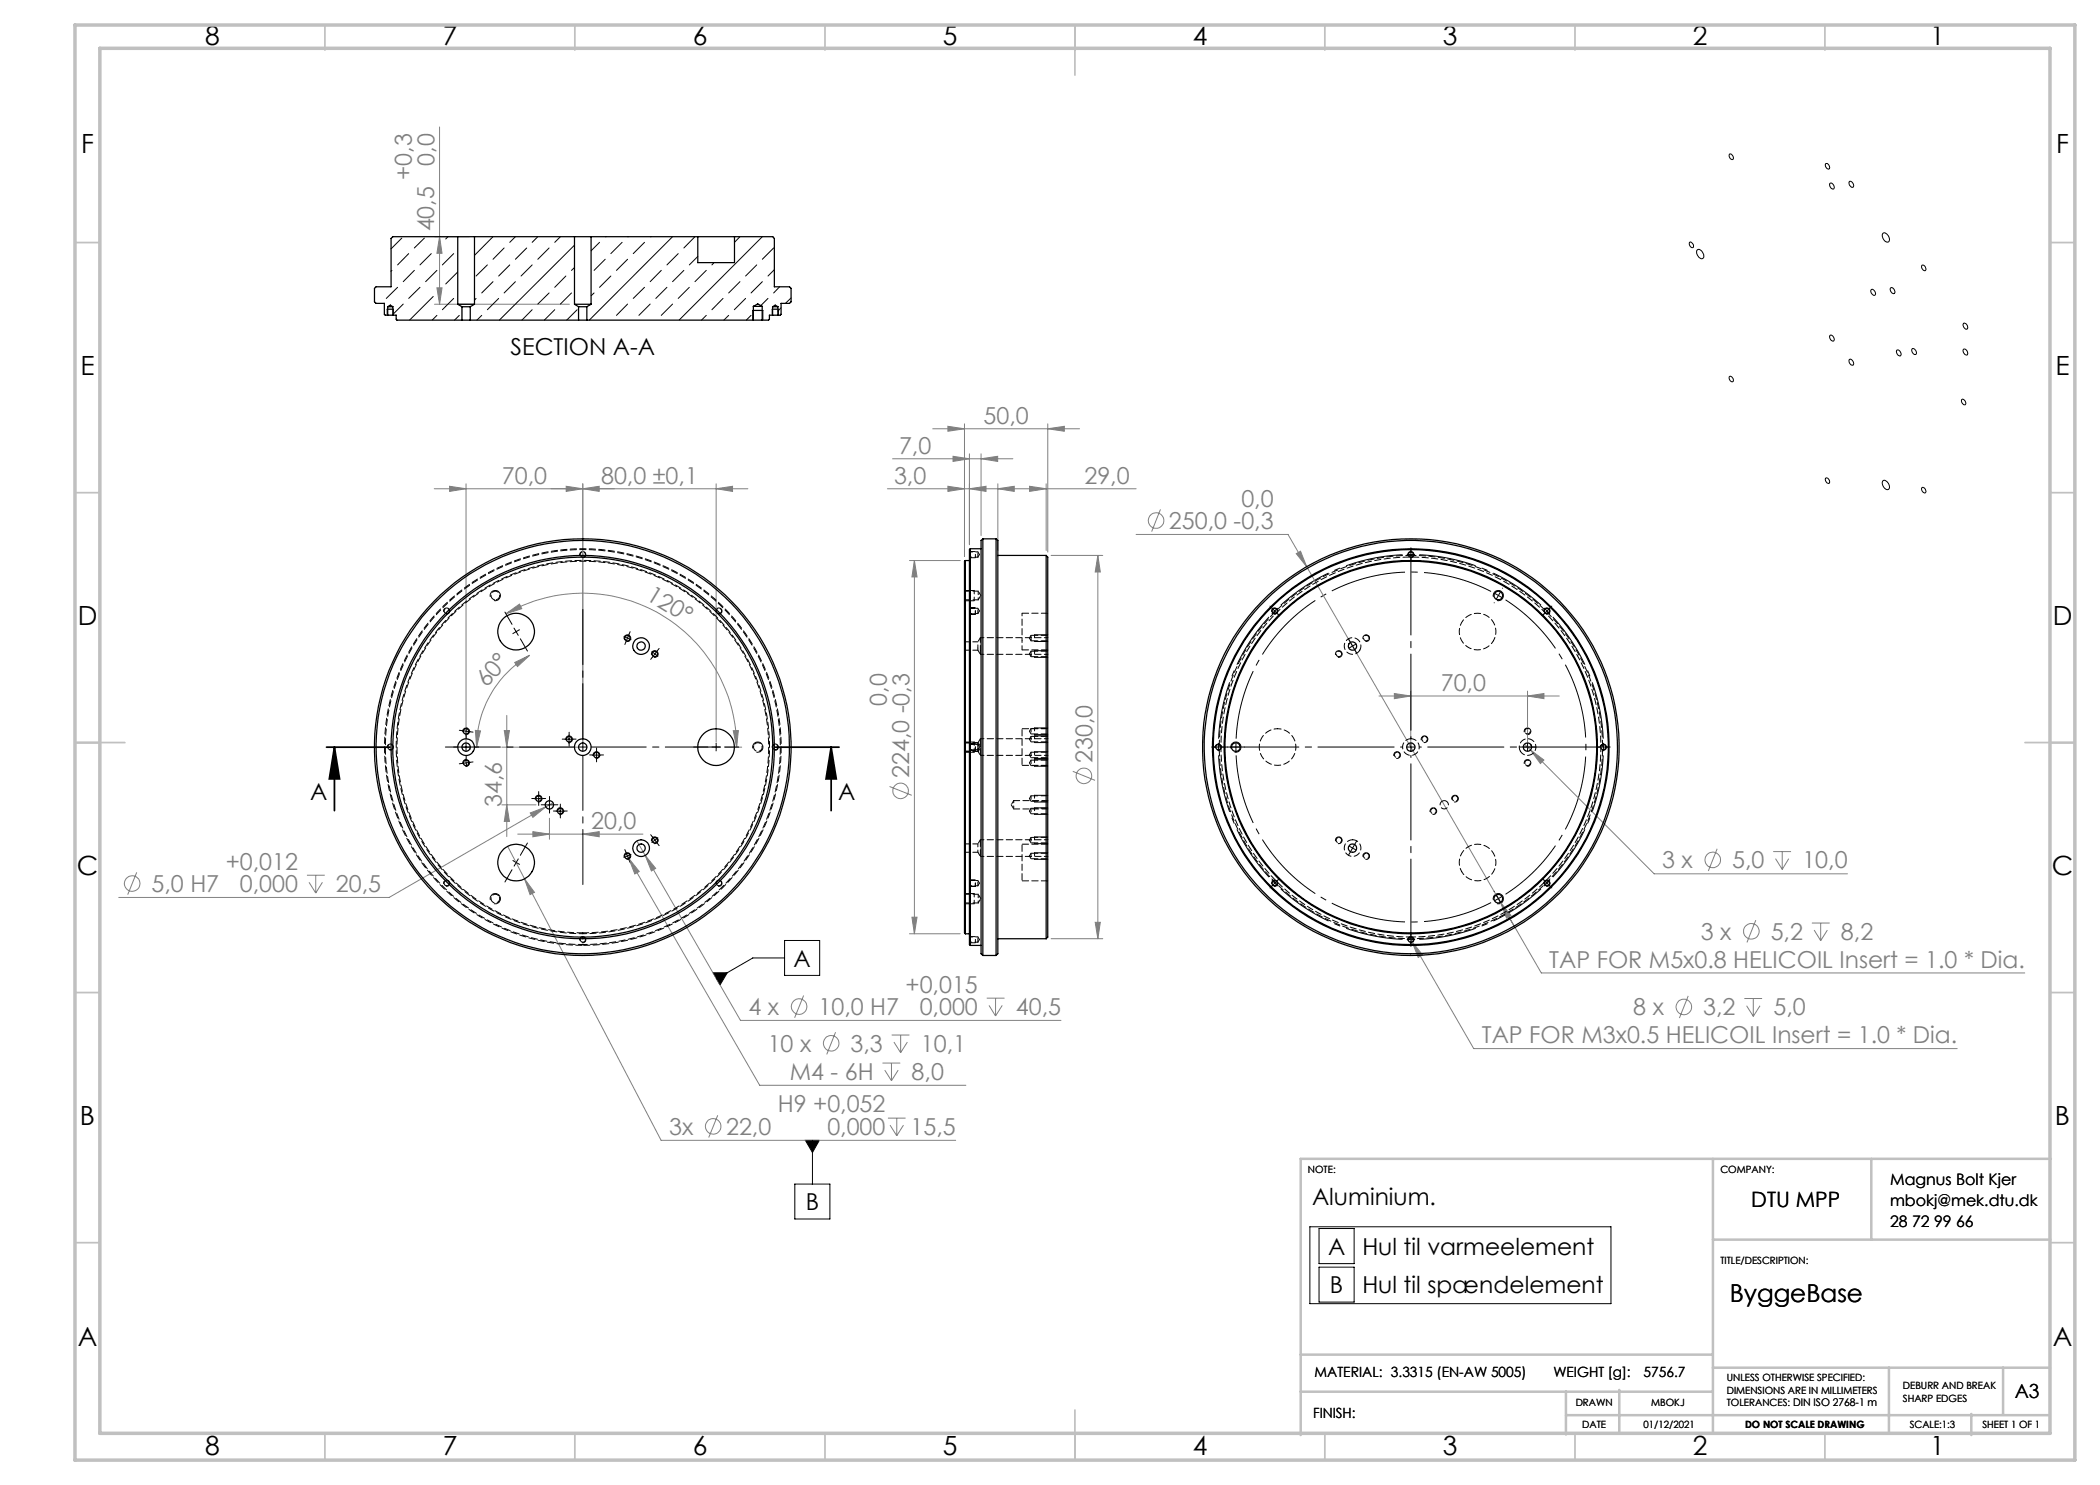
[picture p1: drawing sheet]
<svg xmlns="http://www.w3.org/2000/svg" width="420mm" height="297mm" viewBox="0 0 420 297" stroke-linecap="round" stroke-linejoin="round" font-family="sans-serif">
<g fill="none" stroke="#808080" stroke-width=".2">
<path d="M87.9 25.4v35.5M86.9 47.3h7M87.4 57.6h1l-.5 3.3zM87.9 47.3l.5 3.4h-1zM86.9 60.9h27M86.9 97.8h62.7M89.9 97.3l3.3 .5-3.3 .5zM93.2 96.8v51.6M113.2 97.3l3.4 .5-3.4 .5zM116.6 97.8l3.2-.5v1zM116.6 96.8v51.6M143.2 97.8l3.3-.5v1z"/>
<path d="M143.2 96.8v51.6M178.5 91.8h24.1M186.5 85.8h29.4M189.6 85.3l3.3 .5-3.3 .5zM189.6 97.3l3.3 .5-3.3 .5zM190.6 91.3l3.3 .5-3.3 .5zM192.9 84.8v26.5M193.9 97.8l3.3-.5v1zM193.9 90.8v18.1M196.2 91.8l3.3-.5v1zM196.2 90.8v16.3M199.6 97.8l3.2-.5v1z"/>
<path d="M199.6 96.8v13.3M205.9 97.3l3.3 .5-3.3 .5zM209.2 96.8v13.3M209.5 85.8l3.4-.5v1zM209.5 84.8v25.6M227.2 97.8h-49.7M181.9 112.1h10.2M182.9 112.1l.5 3.3h-1zM182.9 112.1v74.7M210.2 111.1h10.4M219.6 111.1l.5 3.3h-1.1zM219.6 111.1v76.6"/>
<path d="M227.2 106.9h30.4l3.7 6.4M232.1 101.9l-1.8 4.4M259.3 110.7l.8-.5 1.2 3.1zM261.3 113.3l41.7 72.2M101.2 122.8l2.7-2 .5 .9zM101.2 122.8a30.8 30.8 0 0 1 46.1 26.6M102.9 132.5l3-1.4-2.4 2.2zM105.9 131.1a21.3 21.3 0 0 0-10.6 18.3M275.8 139.2h36.1M278.9 138.7l3.3 .5-3.3 .5zM282.2 138.2v10.2M305.5 139.2l3.3-.5v1z"/>
<path d="M305.5 138.2v10.2M95.1 146.1l1 .1-.8 3.2zM100.4 149.4h15.2M100.9 146.1h1l-.5 3.3zM101.4 143.1v24.2M145.1 149.4h3.2M146.6 146.2l1.1-.1-.4 3.3zM177.9 157.3l4.5 1.8M214.6 154.3l4.4 1.8M304.9 148.8l1.2 1.2M306.1 150l2.7 2-.7 .7zM306.1 150l24.7 24.8h38.7"/>
<path d="M27.3 174.5l-1.8 4.4M61.4 175h3.5M61.8 176.5l1.3 2.1M63.1 175v3.6M64.5 176.5l-1.4 2.1M100.4 161h6.8M101.4 161l.5 3.3h-1zM101.5 169.3l3.4 6.5M103.5 166.8h25.1M104.9 175.8l2 2.7-.9 .4zM104.9 175.8l27.3 52.3h58.9M106 162.6l3.1-1.2-2.5 2.1z"/>
<path d="M106.6 166.3l3.3 .5-3.3 .6zM109.1 161.4l-31.3 18.1h-54.1M109.9 163.7v4.1M110.6 160.5l-1.5 .9M116.6 166.8l3.2-.5v1.1zM125.2 170.7l.6 1M125.8 171.7l2 2.6-.8 .5zM125.8 171.7l26.1 45.4h41.3M127.4 168.2l1.6 2.9M129 171.1l2.1 2.6-.8 .5zM129 171.1l19.1 33h64.1M299.2 179l.9 1.5"/>
<path d="M343.4 169.8l-1.7 4.4M354.6 170.3h3.6M355.1 171.7l1.3 2.2M356.4 170.3v3.6M357.8 171.7l-1.4 2.2M160.7 199.1l-1.8 4.4M181.9 186.8h10.2M182.4 183.4h1l-.5 3.4zM197.3 199.6h3.6M199.1 199.6v3.6M210.2 187.7h10.4M219 184.5h1.1l-.5 3.2z"/>
<path d="M281.9 187.5l12.8 22.2h96.7M282.4 188.4l2.1 2.6-.9 .5zM300.1 180.5l2.1 2.6-.9 .5zM300.1 180.5l8.2 14.1h96.7M337.6 199.2l-1.7 4.4M348.9 199.7h3.5M350.7 199.7v3.6M351.2 184l-1.8 4.5M362.4 184.6h3.5M362.8 186l1.3 2.1M364.1 184.6v3.5M365.5 186l-1.4 2.1"/>
<path d="M167.1 206.4l-1.8 4.5M176.5 212.6h3.6M177 214l1.3 2.1M178.3 212.6v3.5M178.3 207h3.6M178.8 208.4l1.3 2.1M179.6 214l-1.3 2.1M180.1 207v3.5M181.5 208.4l-1.4 2.1M197.8 201.1l1.3 2.1M200.4 201.1l-1.3 2.1M349.3 201.2l1.4 2.1"/>
<path d="M352 201.2l-1.3 2.1M143.5 223.1l-1.8 4.4M177.6 223.6h3.5M178 225l1.4 2.2M179.4 223.6v3.6M180.7 225l-1.3 2.2"/>
<circle cx="231.2" cy="104.1" r="1.56"/>
<circle cx="180.1" cy="158.2" r="1.55"/>
<circle cx="216.8" cy="155.2" r="1.55"/>
<circle cx="26.4" cy="176.7" r="1.56"/>
<circle cx="342.5" cy="172" r="1.56"/>
<circle cx="350.3" cy="186.3" r="1.55"/>
<circle cx="159.8" cy="201.3" r="1.55"/>
<circle cx="166.2" cy="208.7" r="1.55"/>
<circle cx="336.8" cy="201.4" r="1.55"/>
<circle cx="142.6" cy="225.3" r="1.55"/>
</g>
<path d="M65.3 149.4h12.7M66.9 149.4l1 6.4h-2zM66.9 149.4v12.7M155.1 149.4h12.7M166.2 149.4l1.1 6.4h-2.1zM166.2 149.4v12.7" fill="none" stroke="#000" stroke-width=".35"/>
<g fill="none" stroke="#000" stroke-width=".2">
<path d="M345.9 30.8a.66 .66 0 0 1 .7 .4 .66 .66 0 0 1-.1 .7l-.4-.2-.2-.2zM365.1 32.8a.62 .62 0 0 1 .7 .3 .62 .62 0 0 1-.1 .7l-.5-.3zM366 36.7a.68 .68 0 0 1 .7 .3 .68 .68 0 0 1-.1 .8l-.5-.3-.2-.6zM369.9 36.3a.69 .69 0 0 1 .7 .4 .69 .69 0 0 1-.1 .8 .82 .82 0 0 1-.6-1.2zM337.9 48.5a.64 .64 0 0 1 .7 .3 .64 .64 0 0 1-.1 .7l-.5-.2-.1-.4zM339.5 49.9a1.21 1.21 0 0 1 1.2 1.6 .75 .75 0 0 1-1.2-.5l-.2-.6zM374.2 58a.72 .72 0 0 1 .8 .2 .72 .72 0 0 1 0 .8 .77 .77 0 0 1-.8-1zM376.6 46.7a1.04 1.04 0 0 1 1.3 1.1v.1a.52 .52 0 0 1-.4 .6 .52 .52 0 0 1-.6-.4l-.5-.9zM378.1 57.6a.68 .68 0 0 1 .7 .3 .68 .68 0 0 1-.1 .8l-.3-.1-.3-.3zM384.4 53.1a.63 .63 0 0 1 .7 .3 .63 .63 0 0 1-.2 .7l-.5-.4zM77.4 61.8v1.2M78.7 61.8v1.2"/>
<path d="M150.5 62.1v1.9M152.6 62.1v1.9M154.4 61.8v1.2M155.7 61.8v1.2M345.9 75.3a.61 .61 0 0 1 .7 .3 .61 .61 0 0 1-.1 .8l-.4-.2-.2-.3zM365.9 67.2a.67 .67 0 0 1 .8 .1 .67 .67 0 0 1 .1 .8 .7 .7 0 0 1-.7-.2 .7 .7 0 0 1-.2-.7zM369.9 71.9a.68 .68 0 0 1 .7 .4 .68 .68 0 0 1-.1 .8l-.3-.1-.3-.4zM379.3 70.1a.68 .68 0 0 1 .8 .3 .68 .68 0 0 1-.1 .8l-.6-.4-.1-.5zM382.4 69.7a.69 .69 0 0 1 .8 .4 .69 .69 0 0 1-.2 .8 .82 .82 0 0 1-.6-1.2zM392.4 79.9a.65 .65 0 0 1 .6 .3 .65 .65 0 0 1 0 .8l-.3-.1-.3-.4zM392.7 64.7a.71 .71 0 0 1 .7 .3 .71 .71 0 0 1-.1 .9 .87 .87 0 0 1-.6-1.2zM392.7 69.8a.69 .69 0 0 1 .7 .4 .69 .69 0 0 1-.1 .8 .82 .82 0 0 1-.6-1.2z"/>
<path d="M365.1 95.7a.62 .62 0 0 1 .7 .2 .62 .62 0 0 1-.1 .8l-.5-.4zM376.6 96.2a1.04 1.04 0 0 1 1.3 1.1v.1a.52 .52 0 0 1-.4 .5 .52 .52 0 0 1-.6-.3l-.5-.9zM384.4 97.6a.59 .59 0 0 1 .7 .2 .59 .59 0 0 1-.2 .8l-.5-.5zM98.1 119.4a1.02 1.02 0 0 1 .9-1.3 1.02 1.02 0 0 1 1.1 1.1 1.02 1.02 0 0 1-1.3 .9M116 111.1a.61 .61 0 0 1 .5-.8 .61 .61 0 0 1 .7 .7 .61 .61 0 0 1-.8 .5M192.9 118.1h1.9M193.9 110.3h1.2M193.9 111.5h1.2M281.6 111.1a.62 .62 0 0 1 .5-.8 .62 .62 0 0 1 .7 .6 .62 .62 0 0 1-.8 .6M298.7 119.4a1.02 1.02 0 0 1 .9-1.3 1.02 1.02 0 0 1 1.1 1.1 1.02 1.02 0 0 1-1.3 .9M88.7 122.4a.61 .61 0 0 1 .5-.8 .61 .61 0 0 1 .7 .6 .61 .61 0 0 1-.7 .6M102.8 125.6l.4 .7"/>
<path d="M103.2 126.3l-.7 .4M103.2 126.3l.4 .8M104 125.9l-.8 .4M124.8 127.8a.65 .65 0 0 1 .6-.8 .65 .65 0 0 1 .7 .7 .65 .65 0 0 1-.8 .6M130.3 131a.67 .67 0 0 1 .6-.9 .67 .67 0 0 1 .7 .8 .67 .67 0 0 1-.8 .5M143.2 122.4a.61 .61 0 0 1 .5-.8 .61 .61 0 0 1 .7 .7 .61 .61 0 0 1-.8 .5M192.9 120.2h1.9M193.9 121.6h1.2M193.9 122.8h1.2M206.9 128.3h2.6M206.9 127h2.6M206.9 131.5h2.6"/>
<path d="M206.9 130.1h2.6M254.4 121.6l.6 .6M254.4 122.4a.61 .61 0 0 1 .5-.8 .61 .61 0 0 1 .7 .7 .61 .61 0 0 1-.8 .5M255 122.2l-.6 .6M255 122.2l.5 .6M255.6 121.6l-.6 .6M267.1 131a.65 .65 0 0 1 .6-.8 .65 .65 0 0 1 .7 .7 .65 .65 0 0 1-.8 .5M272.6 127.8a.66 .66 0 0 1 .5-.8 .66 .66 0 0 1 .8 .6 .66 .66 0 0 1-.8 .7M308.8 122.4a.61 .61 0 0 1 .5-.8 .61 .61 0 0 1 .7 .6 .61 .61 0 0 1-.8 .6M77.5 149.6a.62 .62 0 0 1 .5-.8 .62 .62 0 0 1 .7 .7 .62 .62 0 0 1-.8 .5M92.4 149.4h1.7M92.6 146.4a.66 .66 0 0 1 .5-.8 .66 .66 0 0 1 .8 .7 .66 .66 0 0 1-.8 .6"/>
<path d="M92.6 152.7a.67 .67 0 0 1 .6-.8 .67 .67 0 0 1 .7 .7 .67 .67 0 0 1-.8 .6M93.2 148.6v1.6M106.9 159.7h1.6M107.1 159.9a.68 .68 0 0 1 .5-.9 .68 .68 0 0 1 .8 .7 .68 .68 0 0 1-.8 .7M107.7 158.9v1.6M113 147.8h1.7M113.2 148a.65 .65 0 0 1 .5-.8 .65 .65 0 0 1 .8 .7 .65 .65 0 0 1-.9 .6M113.8 147v1.7M118.5 151h1.6M118.6 151.2a.68 .68 0 0 1 .6-.9 .68 .68 0 0 1 .8 .7 .68 .68 0 0 1-.9 .7M119.3 150.2v1.6M150.6 149.7a1.02 1.02 0 0 1 .9-1.3 1.02 1.02 0 0 1 1.1 1.2 1.02 1.02 0 0 1-1.3 .8"/>
<path d="M154.4 149.6a.62 .62 0 0 1 .6-.8 .62 .62 0 0 1 .7 .7 .62 .62 0 0 1-.8 .5M192.9 148.4h1.9M192.9 150.5h1.9M193.9 148.8h1.2M193.9 150h1.2M206.9 148.5h2.6M206.9 147.2h2.6M206.9 151.7h2.6M206.9 150.4h2.6M206.9 159.1h2.6M206.9 146.9h2.6M206.9 145.6h2.6"/>
<path d="M206.9 153.2h2.6M206.9 151.9h2.6M243.1 149.6a.62 .62 0 0 1 .5-.8 .62 .62 0 0 1 .7 .7 .62 .62 0 0 1-.8 .5M246.2 149.7a1.02 1.02 0 0 1 .9-1.3 1.02 1.02 0 0 1 1.1 1.1 1.02 1.02 0 0 1-1.3 .9M278.8 151.2a.68 .68 0 0 1 .5-.9 .68 .68 0 0 1 .8 .7 .68 .68 0 0 1-.8 .7M284.3 148a.65 .65 0 0 1 .5-.8 .65 .65 0 0 1 .8 .7 .65 .65 0 0 1-.9 .6M290.3 159.9a.68 .68 0 0 1 .6-.9 .68 .68 0 0 1 .8 .7 .68 .68 0 0 1-.9 .7M304.9 146.4a.65 .65 0 0 1 .5-.8 .65 .65 0 0 1 .8 .7 .65 .65 0 0 1-.9 .6M304.9 152.7a.66 .66 0 0 1 .6-.8 .66 .66 0 0 1 .7 .8 .66 .66 0 0 1-.9 .5M320.1 149.6a.62 .62 0 0 1 .6-.8 .62 .62 0 0 1 .6 .7 .62 .62 0 0 1-.8 .5M88.7 176.8a.61 .61 0 0 1 .5-.8 .61 .61 0 0 1 .7 .7 .61 .61 0 0 1-.7 .5M109 161h1.7"/>
<path d="M109.9 160.1v1.7M111.2 162.2h1.7M111.4 162.4a.68 .68 0 0 1 .6-.8 .68 .68 0 0 1 .7 .7 .68 .68 0 0 1-.8 .6M112 161.4v1.7M124.8 171.4a.66 .66 0 0 1 .7-.8 .66 .66 0 0 1 .7 .7 .66 .66 0 0 1-.9 .6M130.3 168.2a.68 .68 0 0 1 .6-.8 .68 .68 0 0 1 .7 .7 .68 .68 0 0 1-.8 .6M143.2 176.8a.61 .61 0 0 1 .5-.8 .61 .61 0 0 1 .7 .7 .61 .61 0 0 1-.8 .5M192.9 178.7h1.9M193.9 176h1.2M193.9 177.3h1.2M206.9 171.9h2.6M206.9 170.6h2.6"/>
<path d="M206.9 168.7h2.6M206.9 167.4h2.6M206.9 160.4h2.6M206.9 162.9h2.6M206.9 161.6h2.6M254.4 176.8a.61 .61 0 0 1 .5-.8 .61 .61 0 0 1 .7 .7 .61 .61 0 0 1-.8 .5M267.1 168.2a.67 .67 0 0 1 .6-.8 .67 .67 0 0 1 .7 .7 .67 .67 0 0 1-.8 .6M272.6 171.4a.67 .67 0 0 1 .6-.9 .67 .67 0 0 1 .7 .8 .67 .67 0 0 1-.8 .6M286 162.4a.66 .66 0 0 1 .6-.8 .66 .66 0 0 1 .7 .7 .66 .66 0 0 1-.8 .6M308.8 176.8a.61 .61 0 0 1 .5-.8 .61 .61 0 0 1 .7 .7 .61 .61 0 0 1-.8 .5M98.1 180a1.03 1.03 0 0 1 .9-1.3 1.03 1.03 0 0 1 1.1 1.1 1.03 1.03 0 0 1-1.3 .9M116 188.1a.61 .61 0 0 1 .5-.8 .61 .61 0 0 1 .7 .7 .61 .61 0 0 1-.8 .5"/>
<path d="M142.6 194.6h2.9l-1.5 2.4zM156.9 191.6h-6.3l-7.3 4.2M156.9 188.1h7v7h-7zM192.9 180.8h1.9M193.9 187.3h1.2M193.9 188.6h1.2M281.6 188.1a.62 .62 0 0 1 .5-.8 .62 .62 0 0 1 .7 .6 .62 .62 0 0 1-.8 .6M298.7 180a1.02 1.02 0 0 1 .8-1.3 1.02 1.02 0 0 1 1.2 1.1 1.02 1.02 0 0 1-1.3 .9M159 236.8h7v7h-7zM161.1 228.1h2.8l-1.4 2.4zM162.5 228.1v8.7M262 245.4h60.2v15.3h-60.2z"/>
<path d="M263.8 245.7h7v7h-7zM263.8 253.4h7v7h-7z"/>
</g>
<g fill="none" stroke="#000" stroke-width=".2" stroke-dasharray="15.2 1.3 1.3 1.3" stroke-linecap="butt">
<path d="M282.2 110.9h-.9M282.2 110.9h.8M299.7 119.1l-.7-.4M299.7 119.1l.7 .4M125.5 127.6l-.8-.3M125.5 127.6l.8 .3M131 130.8l-.7-.5M131 130.8l.6 .5M270.5 129.2l-.7 .4M270.5 129.2l.7-.4M309.4 122.2l-.6-.6M309.4 122.2l.6 .6"/>
<path d="M93.2 152.6l.2 .8M93.2 152.6l-.1-.9M93.2 146.2l-.1 .9M93.2 146.2l.2-.8M143.2 149.4v-.8M143.2 149.4v.8M243.7 149.4v.8M243.7 149.4v-.8M247.2 149.4v.8M247.2 149.4v-.8M305.5 149.4v-.8M305.5 149.4v.8"/>
<path d="M320.7 149.4v-.8M320.7 149.4v.8M103.2 172.5l.8 .4M103.2 172.5l-.7-.4M125.5 171.2l.8-.3M125.5 171.2l-.8 .3M131 168l.6-.5M131 168l-.7 .5M255 176.6l.6 .6M255 176.6l-.6-.6M270.5 169.6l.7 .4M270.5 169.6l-.7-.4"/>
<path d="M299.7 179.7l.7-.4M299.7 179.7l-.7 .4M309.4 176.6l.6-.6M309.4 176.6l-.6 .6M282.2 187.9h.8M282.2 187.9h-.9"/>
</g>
<path d="M280.5 110.9a38.5 38.5 0 0 0-24.3 10.1M253.8 123.4a38.5 38.5 0 0 0-10.1 24.3M308.2 121a38.5 38.5 0 0 0-24.4-10.1M243.7 151.1a38.5 38.5 0 0 0 10.1 24.3M320.6 147.7a38.5 38.5 0 0 0-10-24.3M256.2 177.8a38.5 38.5 0 0 0 24.3 10.1M310.6 175.4a38.5 38.5 0 0 0 10-24.3M283.8 187.9a38.5 38.5 0 0 0 24.4-10.1" fill="none" stroke="#000" stroke-width=".2" stroke-dasharray="15.2 1.3 1.3 1.3" stroke-dashoffset="3.7" stroke-linecap="butt"/>
<path d="M298.2 118.3a35 35 0 0 0-51 29.4M247.2 151.1a35 35 0 0 0 51 29.4M301.1 178.9a35 35 0 0 0 0-58.9" fill="none" stroke="#000" stroke-width=".2" stroke-dasharray="15.2 1.3 1.3 1.3" stroke-dashoffset="1.2" stroke-linecap="butt"/>
<g fill="none" stroke="#c0c0c0" stroke-width=".35">
<path d="M65 5v5M115 5v5M165 5v5M215 5v10M265 5v5M315 5v5M365 5v5M15 48.5h5M410 48.5h5M15 98.5h5M410 98.5h5M15 148.5h10"/>
<path d="M405 148.5h10M15 198.5h5M410 198.5h5M15 248.5h5M410 248.5h5M65 287v5M115 287v5M165 287v5M215 282v10M265 287v5M315 287v5M365 287v5"/>
</g>
<g fill="none" stroke="#c0c0c0" stroke-width=".5">
<path d="M342.6 231.8v54.8M374.3 231.8v16.1M410.2 231.8h-150.1v55.2M342.6 247.9h67.5M260.1 278.3h82.5M260.1 270.9h82.5M313.2 278.3v8.6M323.8 278v8.7M342.6 273.5h67.4M377.8 273.5v13.2M400.6 273.5v9.3M313.2 283h96.8"/>
<path d="M394.3 282.8v4.2"/>
</g>
<path d="M15 5h400v287h-400zM20 9.7h390v277h-390z" fill="none" stroke="#c0c0c0" stroke-width=".7"/>
<g fill="none" stroke="#000" stroke-width=".2" stroke-dasharray="15.2 1.3 1.3 1.3">
<path d="M282.2 110.9v-.8M282.2 110.9v.8M282.2 110.1v-.5M282.2 111.7v.6M299.7 119.1l.4-.7M299.7 119.1l-.4 .7M300.5 117.7v-.1M102.4 124.9l-1.4-2.5M104.1 127.8l1.4 2.4M125.2 128.4l-.2 .5M125.5 127.6l.3-.8M125.5 127.6l-.3 .8"/>
<path d="M125.8 126.8l.2-.5M130.5 131.4l-.4 .5M131 130.8l.5-.7M131 130.8l-.5 .6M131.5 130.1l.3-.4M254.4 121.6l-.4-.4M255.5 122.8l.4 .3M270.1 128.5l-.4-.7M270.5 129.2l-.4-.7M270.5 129.2l.4 .7M270.9 129.9l.4 .7M298.8 120.5v.1"/>
<path d="M308.8 122.8l-.4 .3M309.4 122.2l.6-.6M309.4 122.2l-.6 .6M310 121.6l.4-.4M91.6 149.4h-.9M92.4 152.7l-.5 .1M92.4 146.1h-.5M93.2 152.6l-.8 .1M93.2 152.6l.9-.1M93.2 146.2l-.8-.1M93.2 146.2l.9 .2M93.2 147.7v-.8"/>
<path d="M93.2 151.1v.8M94.1 152.5l.5-.1M94.1 146.4h.5M94.9 149.4h.8M106.9 159.7h-.5M107.7 158.9v-.6M108.6 159.7h.5M113 147.8h-.6M113.8 147v-.6M113.8 148.7v.5M114.7 147.8h.5M116.6 149.4v-.8"/>
<path d="M116.6 149.4h-.9M116.6 149.4v.8M116.6 149.4h.8M118.5 151h-.6M119.3 150.2v-.6M119.3 151.8v.6M120.1 151h.6M141.6 149.4h-2.9M143.2 149.4h.9M143.2 149.4h-.8M144.9 149.4h2.8M242.8 149.4h-.5"/>
<path d="M243.7 149.4h-.9M243.7 149.4h.8M244.5 149.4h.5M245.5 149.4h.1M247.2 149.4h-.9M247.2 149.4h.8M248.8 149.4h.1M282.2 149.4v-.8M282.2 149.4h-.9M282.2 149.4v.8M282.2 149.4h.8M304.7 149.4h-.9"/>
<path d="M305.5 149.4h.8M305.5 149.4h-.8M306.3 149.4h.9M319.8 149.4h-.5M320.7 149.4h.8M320.7 149.4h-.9M321.5 149.4h.5M102.4 173.9l-1.4 2.5M103.2 172.5l-.4 .7M103.2 172.5l.5-.7M104.1 171.1l1.4-2.5M107.7 160.5v.6"/>
<path d="M109.1 161h-.9M109.9 160.1v-.8M109.9 161.8v.8M110.7 161h.9M111.2 162.2h-.5M112.1 161.4v-.6M112.1 163v.6M112.9 162.2h.6M125.2 170.4l-.2-.5M125.5 171.2l.3 .8M125.5 171.2l-.3-.8M125.8 172l.2 .5"/>
<path d="M130.5 167.4l-.4-.5M131 168l.5 .7M131 168l-.5-.6M131.5 168.7l.3 .4M254.4 177.2l-.4 .4M255 176.6l-.6 .6M255 176.6l.5-.6M255.5 176l.4-.3M270.1 170.3l-.4 .8M270.5 169.6l-.4 .7M270.5 169.6l.4-.7M270.9 168.9l.4-.7"/>
<path d="M298.8 178.3v-.1M299.7 179.7l.4 .7M299.7 179.7l-.4-.7M308.8 176l-.4-.3M309.4 176.6l.6 .6M309.4 176.6l-.6-.6M310 177.2l.4 .4M282.2 187.9v.8M282.2 187.9v-.8M282.2 188.7v.6M282.2 187.1v-.5M300.5 181.2h.1"/>
</g>
<path d="M280.5 149.4h-37.7M282.2 147.7v-37.6M282.2 151.1v37.6M283.8 149.4h37.7" fill="none" stroke="#000" stroke-width=".2" stroke-dasharray="15.2 1.3 1.3 1.3" stroke-dashoffset="-1.7"/>
<path d="M114.9 149.4h-25.8M116.6 147.7v-25.8M116.6 151.1v25.8M118.2 149.4h25.9" fill="none" stroke="#000" stroke-width=".2" stroke-dasharray="15.2 1.3 1.3 1.3" stroke-dashoffset="4.2"/>
<path d="M77.4 61.8h1.3M150.5 62.1h2.1M154.4 61.8h1.3" fill="none" stroke="#000" stroke-width=".25"/>
<path d="M195.1 111.5v-1.2M194.8 120.1v-2M195.1 122.8v-1.2M194.8 150.4v-2M195.1 150v-1.2M195.1 177.3v-1.3M194.8 180.7v-2M195.1 188.5v-1.2" fill="none" stroke="#000" stroke-width=".2" stroke-dasharray="1.3 .6" stroke-dashoffset=".6"/>
<path d="M206.9 127v1.3M206.9 130.1v1.4M206.9 147.2v1.3M206.9 150.3v1.4M206.9 159v1.4M206.9 145.6v1.3M206.9 151.9v1.3M206.9 170.5v1.4M206.9 167.4v1.3M206.9 161.5v1.4" fill="none" stroke="#000" stroke-width=".2" stroke-dasharray="1.3 .6" stroke-dashoffset=".7"/>
<path d="M166.2 149.4l1.1 6.4h-2.1zM66.9 149.4l1 6.4h-2z" fill="#000"/>
<g fill="#808080">
<path d="M146.6 146.2l1.1-.1-.4 3.3zM101.2 122.8l2.7-2 .5 .9z"/>
<path d="M305.5 139.2l3.3-.5v1zM278.9 138.7l3.3 .5-3.3 .5z"/>
<path d="M205.9 97.3l3.3 .5-3.3 .5zM199.6 97.8l3.2-.5v1z"/>
<path d="M259.3 110.7l2 2.6-1.2-3.1zM300.1 180.5l1.2 3.1 .9-.5zM282.4 188.4l1.2 3.1 .9-.5zM306.1 150l2 2.7 .7-.7zM189.6 85.3l3.3 .5-3.3 .5zM209.5 85.8l3.4-.5v1zM189.6 97.3l3.3 .5-3.3 .5zM193.9 97.8l3.3-.5v1zM190.6 91.3l3.3 .5-3.3 .5zM196.2 91.8l3.3-.5v1zM125.8 171.7l1.2 3.1 .8-.5zM129 171.1l1.3 3.1 .8-.5zM104.9 175.8l1.1 3.1 .9-.4zM113.2 97.3l3.4 .5-3.4 .5zM143.2 97.8l3.3-.5v1zM106.6 166.3l3.3 .5-3.3 .6zM116.6 166.8l3.2-.5v1.1zM106 162.6l.6 .9 2.5-2.1z"/>
<path d="M89.9 97.3l3.3 .5-3.3 .5zM116.6 97.8l3.2-.5v1z"/>
<path d="M102.9 132.5l3-1.4-2.4 2.2zM95.1 146.1l1 .1-.8 3.2z"/>
<path d="M101.4 161l.5 3.3h-1zM100.9 146.1h1l-.5 3.3z"/>
<path d="M182.9 112.1l.5 3.3h-1zM182.4 183.4h1l-.5 3.4zM219.6 111.1l.5 3.3h-1.1zM219 184.5h1.1l-.5 3.2zM87.4 57.6h1l-.5 3.3zM87.9 47.3l.5 3.4h-1z"/>
</g>
<path d="M142.6 194.6h2.9l-1.5 2.4zM161.1 228.1l1.4 2.4 1.4-2.4z" fill="#000"/>
<g fill="none" stroke="#000" stroke-width=".25">
<path d="M91.5 47.3h3.4M91.5 47.3h-12.9l-.4 .4v9.7h-3l-.3 .3v2.7l.3 .3h1.7v2.2l.1 .1h.5M91.5 47.3v13.6M94.9 47.3h20M94.9 47.3v13.6M114.9 47.3h3.3M114.9 47.3v13.6M118.2 47.3h21.4M118.2 47.3v13.6M139.6 47.3h7.3M139.6 47.3v5.2h7.3v-5.2M146.9 47.3h7.7l.3 .4v9.7h3l.3 .3v2.7l-.3 .3h-1.7v2.2l-.1 .1h-.5"/>
<path d="M77.5 61.3h1.1M77.5 63h1.1M77.5 61.3l.6-.3 .5 .3M77.5 61.3v1.7M78.6 63h.6v.8l.2 .2h13M78.6 61.3v1.7M91.5 60.9h3.4M91.5 60.9l.9 .4M92.4 61.3h1.7M92.4 64h1.7M92.4 61.3v2.7M94.1 61.3v2.7"/>
<path d="M94.1 64h21.6M94.9 60.9l-.8 .4M114.9 60.9h3.3M114.9 60.9l.8 .4M115.7 61.3h1.7M115.7 64h1.7M115.7 61.3v2.7M117.4 64h33.3M117.4 61.3v2.7M118.2 60.9l-.8 .4M150.7 61.3h1.7M150.7 64h1.7"/>
<path d="M150.7 61.3v2.7M150.7 61.3l.9-.5 .8 .5M152.4 61.3v2.7M154.5 61.3h1.1M154.5 63h1.1M154.5 63h-.6v.8l-.2 .2h-1.3M154.5 61.3l.5-.3 .6 .3M154.5 61.3v1.7M155.6 61.3v1.7M193.1 112.1l-.2 .2v74.3l.2 .2M193.1 112.1v74.7M193.1 112.1h.8"/>
<path d="M194.1 109.7v79.4M194.1 109.7l-.2 .2v79l.2 .2M194.1 109.7h2.1M196.6 107.8v83.3M196.6 107.8l-.4 .3v82.6l.4 .4M196.6 107.8h2.6M199.2 107.8l.4 .3v82.6l-.4 .4M199.2 107.8v83.3M199.6 111.1h9.6M209.2 111.1v76.6M209.2 111.1l.4 .3v76l-.4 .3M193.1 186.8h.8"/>
<path d="M194.1 189.1h2.1M196.6 191.1h2.6M199.6 187.7h9.6"/>
<circle cx="282.2" cy="110.9" r=".52"/>
<circle cx="299.7" cy="119.1" r=".86"/>
<circle cx="103.2" cy="126.3" r="3.7"/>
<circle cx="125.5" cy="127.6" r=".56"/>
<circle cx="128.2" cy="129.2" r=".83"/>
<circle cx="128.2" cy="129.2" r="1.68"/>
<circle cx="131" cy="130.8" r=".55"/>
<circle cx="254.9" cy="122.2" r=".52"/>
<circle cx="270.5" cy="129.2" r=".83"/>
<circle cx="309.4" cy="122.2" r=".52"/>
<circle cx="93.2" cy="149.4" r="1.66"/>
<circle cx="93.2" cy="152.6" r=".55"/>
<circle cx="93.2" cy="146.3" r=".55"/>
<circle cx="93.2" cy="149.4" r=".84"/>
<circle cx="107.7" cy="159.7" r=".56"/>
<circle cx="113.8" cy="147.8" r=".55"/>
<circle cx="116.5" cy="149.4" r=".83"/>
<circle cx="116.5" cy="149.4" r="1.66"/>
<circle cx="116.6" cy="149.4" r="41.7"/>
<circle cx="116.6" cy="149.4" r="41.3"/>
<circle cx="116.6" cy="149.4" r="38"/>
<circle cx="116.6" cy="149.4" r="38.3"/>
<circle cx="119.3" cy="151" r=".56"/>
<circle cx="143.2" cy="149.4" r="3.7"/>
<circle cx="243.7" cy="149.4" r=".53"/>
<circle cx="247.2" cy="149.4" r=".87"/>
<circle cx="282.2" cy="149.4" r="41.7"/>
<circle cx="282.2" cy="149.4" r="37.2"/>
<circle cx="282.2" cy="149.4" r="37.3"/>
<circle cx="282.2" cy="149.4" r="41.3"/>
<circle cx="282.2" cy="149.4" r="39.7"/>
<circle cx="282.2" cy="149.4" r="39.5"/>
<circle cx="282.2" cy="149.4" r=".83"/>
<circle cx="305.5" cy="149.4" r=".83"/>
<circle cx="320.6" cy="149.4" r=".53"/>
<circle cx="103.2" cy="172.5" r="3.7"/>
<circle cx="109.9" cy="161" r=".84"/>
<circle cx="112.1" cy="162.2" r=".55"/>
<circle cx="125.5" cy="171.2" r=".56"/>
<circle cx="128.2" cy="169.6" r=".83"/>
<circle cx="128.2" cy="169.6" r="1.67"/>
<circle cx="131" cy="168" r=".55"/>
<circle cx="254.9" cy="176.6" r=".52"/>
<circle cx="270.5" cy="169.6" r=".82"/>
<circle cx="299.7" cy="179.7" r=".87"/>
<circle cx="309.4" cy="176.6" r=".52"/>
<circle cx="282.2" cy="187.9" r=".52"/>
</g>
<path d="M192.9 120h2.7M195.6 118.2h-2.7M282.2 111.1a38.3 38.3 0 0 1 33.8 56.4 38.3 38.3 0 0 1-65.8 3.1 38.3 38.3 0 0 1 28.4-59.4l3.6-.1M272 130a1.67 1.67 0 0 1-2.9 .1 1.67 1.67 0 0 1 1.2-2.5 1.67 1.67 0 0 1 1.8 2.1l-.1 .3M192.9 150.3h2.7M195.6 148.5h-2.7M282.2 147.7a1.67 1.67 0 0 1 1.5 2.4 1.67 1.67 0 0 1-2.8 .3 1.67 1.67 0 0 1 .9-2.6l.4-.1M304.1 150.2a1.67 1.67 0 0 1 1.3-2.5 1.67 1.67 0 0 1 1.7 2.3 1.67 1.67 0 0 1-2.8 .5l-.2-.3M195.6 178.9h-2.7M270.5 167.9a1.67 1.67 0 0 1 1.5 2.4 1.67 1.67 0 0 1-2.8 .4 1.67 1.67 0 0 1 .9-2.7l.4-.1M192.9 180.6h2.7" fill="none" stroke="#000" stroke-width=".2" stroke-dasharray="1.3 .6" stroke-dashoffset=".2"/>
<g fill="none" stroke="#000" stroke-width=".2" stroke-dasharray="1.3 .6" stroke-dashoffset="-.1">
<path d="M116.6 111.4a.53 .53 0 0 1-.5-.7 .53 .53 0 0 1 .8-.2 .53 .53 0 0 1-.1 .9h-.2M89.3 122.7a.53 .53 0 0 1-.4-.7 .53 .53 0 0 1 .8-.2 .53 .53 0 0 1-.2 .9h-.2M143.8 122.7a.53 .53 0 0 1-.5-.7 .53 .53 0 0 1 .9-.2 .53 .53 0 0 1-.2 .9h-.2M206.2 128.2h3.4M206.2 131.3h3.4M209.6 127.1h-3.4M209.6 130.2h-3.4M268.2 131.1a.55 .55 0 0 1-.9 0 .55 .55 0 0 1 .3-.8 .55 .55 0 0 1 .7 .6l-.1 .2M273.7 127.9a.55 .55 0 0 1-.9 .1 .55 .55 0 0 1 .3-.9 .55 .55 0 0 1 .7 .6l-.1 .2M78.1 149.9a.53 .53 0 0 1-.5-.7 .53 .53 0 0 1 .8-.2 .53 .53 0 0 1-.1 .9h-.2M155.1 149.9a.53 .53 0 0 1-.5-.7 .53 .53 0 0 1 .8-.2 .53 .53 0 0 1-.1 .9h-.2M196.1 147.7v3.4"/>
<path d="M206.2 146.8h3.4M206.2 153.1h3.4M206.2 148.4h3.4M206.2 151.5h3.4M209.6 145.7h-3.4M209.6 152h-3.4M209.6 159.2h-3.4M209.6 147.3h-3.4M209.6 150.4h-3.4M279.4 150.4a.55 .55 0 0 1 .5 .8 .55 .55 0 0 1-.8 .2 .55 .55 0 0 1 .1-.9l.2-.1M284.9 147.3a.55 .55 0 0 1 .5 .7 .55 .55 0 0 1-.9 .2 .55 .55 0 0 1 .2-.9h.2M291 159.2a.55 .55 0 0 1 .5 .7 .55 .55 0 0 1-.9 .2 .55 .55 0 0 1 .2-.9h.2"/>
<path d="M305 146.5a.55 .55 0 0 1 .4-.8 .55 .55 0 0 1 .6 .7 .55 .55 0 0 1-.8 .3l-.2-.2M305 152.8a.55 .55 0 0 1 .4-.8 .55 .55 0 0 1 .6 .7 .55 .55 0 0 1-.8 .3l-.2-.2M89.3 177.2a.53 .53 0 0 1-.4-.8 .53 .53 0 0 1 .8-.1 .53 .53 0 0 1-.2 .8l-.2 .1M143.8 177.2a.53 .53 0 0 1-.5-.8 .53 .53 0 0 1 .9-.1 .53 .53 0 0 1-.2 .8l-.2 .1M196.1 167.9v3.4M206.2 160.3h3.4M206.2 162.8h3.4M206.2 171.7h3.4M206.2 168.6h3.4M209.6 161.7h-3.4M209.6 170.6h-3.4M209.6 167.5h-3.4"/>
<path d="M267.8 167.5a.55 .55 0 0 1 .5 .7 .55 .55 0 0 1-.9 .2 .55 .55 0 0 1 .2-.9h.2M273.3 170.6a.55 .55 0 0 1 .5 .8 .55 .55 0 0 1-.9 .2 .55 .55 0 0 1 .1-.9l.3-.1M286.7 161.7a.55 .55 0 0 1 .5 .7 .55 .55 0 0 1-.9 .2 .55 .55 0 0 1 .2-.9h.2M288.8 160.1a.83 .83 0 0 1 .8 1.2 .83 .83 0 0 1-1.4 .2 .83 .83 0 0 1 .4-1.3l.2-.1M116.6 189.1a39.7 39.7 0 0 1-35-58.5 39.7 39.7 0 0 1 68.1-3.1 39.7 39.7 0 0 1-29.5 61.4l-3.6 .2M116.6 188.4a.53 .53 0 0 1-.5-.7 .53 .53 0 0 1 .8-.2 .53 .53 0 0 1-.1 .9h-.2"/>
</g>
<path d="M195.6 129.6v-1.2M196.1 130.9h13.5M209.6 127.5h-13.5M298.7 128.1a3.7 3.7 0 0 1-6.3 .2 3.7 3.7 0 0 1 2.8-5.6 3.7 3.7 0 0 1 3.7 5l-.2 .4M196.1 151.1h13.5M209.6 147.7h-13.5M255.5 145.7a3.7 3.7 0 0 1 3.3 5.4 3.7 3.7 0 0 1-6.3 .4 3.7 3.7 0 0 1 2.5-5.7l.5-.1M196.1 171.3h13.5M209.6 167.9h-13.5M292.3 174.3a3.7 3.7 0 0 1 3-5.5 3.7 3.7 0 0 1 3.6 5.2 3.7 3.7 0 0 1-6.3 .8l-.3-.5" fill="none" stroke="#000" stroke-width=".2" stroke-dasharray="1.3 .6" stroke-dashoffset=".6"/>
<g fill="none" stroke="#000" stroke-width=".2" stroke-dasharray="1.3 .6" stroke-dashoffset=".3">
<path d="M192.9 130h2.7M195.6 128.4h-2.7M196.1 127.5v2.5M205.9 127.6l.3 .6M205.9 130.8l.3 .5M206.2 127.1l-.3 .5M206.2 130.2l-.3 .6M192.9 150.2h2.7M195.6 148.6h-2.7M205.9 146.2l.3 .6M205.9 152.6l.3 .5M205.9 159.7l.3 .6"/>
<path d="M205.9 147.8l.3 .6M205.9 151l.3 .5M206.2 145.7l-.3 .5M206.2 152l-.3 .6M206.2 159.2l-.3 .5M206.2 147.3l-.3 .5M206.2 150.4l-.3 .6M192.9 170.4h2.7M195.6 168.8h-2.7M205.9 162.2l.3 .6M205.9 171.2l.3 .5M205.9 168l.3 .6"/>
<path d="M206.2 161.7l-.3 .5M206.2 170.6l-.3 .6M206.2 167.5l-.3 .5M282.2 187.4a38 38 0 0 1-33.5-56 38 38 0 0 1 65.2-3 38 38 0 0 1-28.2 58.8l-3.5 .2"/>
</g>
<g fill="none" stroke="#000" stroke-width=".2" stroke-dasharray="1.3 .6" stroke-dashoffset=".5">
<path d="M195.6 111.4v-1M195.6 120l.6-.9M196.2 119.1l-.6-.9M195.6 130l.5 .9M195.6 122.7v-1M196.1 127.5l-.5 .9M195.6 150.2l.5 .9M195.6 149.9v-1M195.6 150.3l.6-.9M196.1 147.7l-.5 .9M196.2 149.4l-.6-.9M206.2 145.7v1.1"/>
<path d="M206.2 152v1.1M206.2 159.2v1.1M206.2 147.3v1.1M206.2 150.4v1.1M195.6 170.4l.5 .9M195.6 177.2v-1.1M196.1 167.9l-.5 .9M196.2 179.7l-.6-.8M202.2 161l.5 .8M202.7 160.1l-.5 .9M206.2 161.7v1.1M206.2 170.6v1.1"/>
<path d="M206.2 167.5v1.1M116.6 186.7a37.3 37.3 0 0 1-32.9-54.9 37.3 37.3 0 0 1 64-3 37.3 37.3 0 0 1-27.6 57.8l-3.5 .1M195.6 188.4v-1M195.6 180.6l.6-.9"/>
</g>
<g fill="none" stroke="#000" stroke-width=".2" stroke-dasharray="1.3 .6" stroke-dashoffset=".8">
<path d="M193.9 111.4h1.7M195.6 110.4h-1.7M193.9 122.7h1.7M195.6 121.7h-1.7M193.9 149.9h1.7M195.6 150.2v-1.6M195.6 148.9h-1.7M193.9 177.2h1.7M195.6 170.4v-1.6M195.6 176.1h-1.7M202.7 160.1v1.7M193.9 188.4h1.7"/>
<path d="M195.6 187.4h-1.7"/>
</g>
<path d="M195.6 120v-1.8M204.4 128.1v1.9M195.6 180.6v-1.7" fill="none" stroke="#000" stroke-width=".2" stroke-dasharray="1.3 .6" stroke-dashoffset=".9"/>
<path d="M204.4 122.6v5.5M195.6 150.3v-1.3" fill="none" stroke="#000" stroke-width=".2" stroke-dasharray="1.3 .6" stroke-dashoffset=".7"/>
<path d="M99.1 120a.87 .87 0 0 1-.8-1.3 .87 .87 0 0 1 1.4-.2 .87 .87 0 0 1-.4 1.4l-.2 .1M150.8 149a.87 .87 0 0 1 1.5-.1 .87 .87 0 0 1-.5 1.4 .87 .87 0 0 1-1.1-1.1l.1-.2M204.4 145.7v7.4M99.8 179.3a.87 .87 0 0 1-.6 1.3 .87 .87 0 0 1-1-1.1 .87 .87 0 0 1 1.5-.4l.1 .2M204.4 168.8v7.4" fill="none" stroke="#000" stroke-width=".2" stroke-dasharray="1.3 .6" stroke-dashoffset="-.2"/>
<g fill="none" stroke="#000" stroke-width=".2" stroke-dasharray="1.3 .6">
<path d="M195.6 111.4l.3-.5M195.9 110.9l-.3-.5M195.6 130v-.4M195.6 122.7l.3-.5M195.9 122.2l-.3-.5M204.4 130h5.2M206.2 127.9v.3M206.2 131.1v.2M209.6 122.6h-5.2M195.6 149.9l.3-.5M195.6 149v-.5M195.9 149.4l-.3-.5"/>
<path d="M204.4 153.1h5.2M209.6 145.7h-5.2M195.6 177.2l.3-.6M195.9 176.6l-.3-.5M204.4 176.2h5.2M209.6 168.8h-5.2M195.6 188.4l.3-.5M195.9 187.9l-.3-.5"/>
</g>
<path d="M196.1 130v.9M206.2 127.1v.8M206.2 130.2v.9M116.6 188.9a39.5 39.5 0 0 1-34.8-58.2 39.5 39.5 0 0 1 67.7-3.1 39.5 39.5 0 0 1-29.3 61.1l-3.6 .2" fill="none" stroke="#000" stroke-width=".2" stroke-dasharray="1.3 .6" stroke-dashoffset=".4"/>
<path d="M202.7 161.8h6.9M209.6 160.1h-6.9M116.6 186.6a37.2 37.2 0 0 1-32.8-54.8 37.2 37.2 0 0 1 63.7-2.9 37.2 37.2 0 0 1-27.4 57.5l-3.5 .2" fill="none" stroke="#000" stroke-width=".2" stroke-dasharray="1.3 .6" stroke-dashoffset=".1"/>
<g fill="none" stroke="#000" stroke-width=".2">
<path d="M78.4 54.1l-.2 .2M79.5 57.5l-2.2 2.2M80.4 47.6l-2.2 2.2M81.7 50.7l-2.2 2.3M82.9 54.1l-2.3 2.2M84 57.5l-2.3 2.2M84.9 47.6l-2 2M86.3 50.7l-2.3 2.3M86.6 59.3l-4.7 4.7M87.4 54.1l-2.3 2.2M89.6 47.3l-.5 .5M90.7 59.7l-1.6 1.6"/>
<path d="M90.7 50.7l-2.2 2.3M91.5 54.4l-2.4 2.4M95.2 59.7l-.3 .3M97.5 53l-2.3 2.2M98.6 56.3l-2.3 2.3M98.6 47.3l-3.7 3.8M99.7 59.7l-2.2 2.2M100.8 49.6l-2.2 2.3M102 53l-2.3 2.2M103.1 47.3l-1.1 1.2M103.1 56.3l-2.3 2.3M105.3 49.6l-2.2 2.3"/>
<path d="M106.4 53l-2.2 2.2M107.6 47.3l-1.2 1.2M109.8 58.6l-2.2 2.2M109.8 49.6l-2.2 2.3M112.1 47.3l-1.2 1.2M113.2 55.2l-2.3 2.3M114.3 58.6l-2.2 2.2M114.9 49l-15 15M114.9 53.5l-.6 .6M118.8 58.6l-.6 .6M119.9 48.5l-1.7 1.7M121 51.9l-2.2 2.2"/>
<path d="M121 47.3h.1M122.2 55.2l-2.3 2.3M124.4 48.5l-2.2 2.2M125.5 51.9l-2.2 2.2M125.5 47.3h.1M128.9 57.5l-2.3 2.2M128.9 48.5l-2.3 2.2M130 47.3h.1M132.3 54.1l-2.3 2.2M133.4 57.5l-2.2 2.2M134.5 47.3l-16.6 16.7M135.6 50.7l-2.2 2.3"/>
<path d="M136.8 54.1l-2.3 2.2M137.9 57.5l-2.3 2.2M139 47.3l-2.2 2.3M139.6 51.3l-1.7 1.7M141.3 54.1l-2.3 2.2M142.8 52.5l-.4 .5M144.6 59.7l-2.2 2.2M148 56.3l-2.3 2.3M148 47.3l-1.1 1.2M149.1 59.7l-2.2 2.2M151.3 53l-2.2 2.2M152.5 47.3l-16.7 16.7"/>
<path d="M152.5 56.3l-2.3 2.3M153.6 59.7l-1.4 1.4M154.7 49.6l-2.2 2.3M154.9 53.9l-1.3 1.3M155.9 57.4l-1.2 1.2M158.2 59.6l-1.1 1.1M80.6 60.8l-2 2.1M87.4 63.1l-1 .9M89.1 61.3l-.6 .6M91.9 63.1l-1 .9M96.3 63.1l-.9 .9M106.4 61.9l-2 2.1"/>
<path d="M110.9 61.9l-2 2.1M115.4 61.9l-2.1 2.1M125.5 60.8l-2.2 2.3M130 60.8l-2.2 2.3M134.5 60.8l-2.2 2.3M141.3 63.1l-1 .9M145.7 63.1l-.9 .9M150.2 63.1l-.9 .9M156.2 61.6l-.6 .6"/>
</g>
<g font-size="5.3">
<text x="41" y="8.9">8</text>
<text x="88.5" y="8.9">7</text>
<text x="138.5" y="8.9">6</text>
<text x="188.5" y="8.9">5</text>
<text x="238.5" y="8.9">4</text>
<text x="288.5" y="8.9">3</text>
<text x="338.5" y="8.9">2</text>
<text x="386" y="8.9">1</text>
<text x="16.2" y="30.7">F</text>
<text x="411.2" y="30.7">F</text>
<text x="16.1" y="74.9">E</text>
<text x="411.1" y="74.9">E</text>
<text x="15.5" y="124.9">D</text>
<text x="410.5" y="124.9">D</text>
<text x="15.4" y="174.9">C</text>
<text x="410.4" y="174.9">C</text>
<text x="16" y="224.9">B</text>
<text x="411" y="224.9">B</text>
<text x="15.5" y="269.2">A</text>
<text x="410.5" y="269.2">A</text>
<text x="41" y="290.9">8</text>
<text x="88.5" y="290.9">7</text>
<text x="138.5" y="290.9">6</text>
<text x="188.5" y="290.9">5</text>
<text x="238.5" y="290.9">4</text>
<text x="288.5" y="290.9">3</text>
<text x="338.5" y="290.9">2</text>
<text x="386" y="290.9">1</text>
</g>
<text font-size="4.9" x="345.9" y="260.4">ByggeBase</text>
<g font-size="4.7" fill="#808080">
<text x="82.4" y="36" transform="rotate(-90 82.4 36)">+0,3</text>
<text x="86.9" y="33.1" transform="rotate(-90 86.9 33.1)">0,0</text>
<text x="86.8" y="46.3" transform="rotate(-90 86.8 46.3)">40,5</text>
<text x="196.7" y="84.7">50,0</text>
<text x="179.8" y="90.7">7,0</text>
<text x="100.4" y="96.7">70,0</text>
<text x="120.2" y="96.7">80,0 ±0,1</text>
<text x="178.8" y="96.7">3,0</text>
<text x="216.9" y="96.7">29,0</text>
<text x="248.3" y="101.3">0,0</text>
<text x="233.8" y="105.8">250,0 -0,3</text>
<text x="129.1" y="119.8" transform="rotate(31 129.1 119.8)">120°</text>
<text x="97.3" y="137.7" transform="rotate(-50 97.3 137.7)">60°</text>
<text x="177.4" y="141.1" transform="rotate(-90 177.4 141.1)">0,0</text>
<text x="288.2" y="138.2">70,0</text>
<text x="181.8" y="155.6" transform="rotate(-90 181.8 155.6)">224,0 -0,3</text>
<text x="218.5" y="152.6" transform="rotate(-90 218.5 152.6)">230,0</text>
<text x="100.4" y="161.4" transform="rotate(-90 100.4 161.4)">34,6</text>
<text x="118.2" y="165.8">20,0</text>
<text x="45.1" y="173.9">+0,012</text>
<text x="332.4" y="173.7">3 x</text>
<text x="346.4" y="173.7">5,0</text>
<text x="360.5" y="173.7">10,0</text>
<text x="30.3" y="178.4">5,0 H7</text>
<text x="48" y="178.5">0,000</text>
<text x="67.2" y="178.4">20,5</text>
<text x="340.2" y="188">3 x</text>
<text x="354.1" y="188">5,2</text>
<text x="368.2" y="188">8,2</text>
<text x="309.8" y="193.6">TAP FOR M5x0.8 HELICOIL Insert = 1.0 * Dia.</text>
<text x="149.7" y="203">4 x</text>
<text x="163.7" y="203">10,0 H7</text>
<text x="181.1" y="198.5">+0,015</text>
<text x="183.9" y="203.1">0,000</text>
<text x="203.2" y="203">40,5</text>
<text x="326.7" y="203.1">8 x</text>
<text x="340.6" y="203.1">3,2</text>
<text x="354.7" y="203.1">5,0</text>
<text x="296.4" y="208.7">TAP FOR M3x0.5 HELICOIL Insert = 1.0 * Dia.</text>
<text x="153.5" y="210.4">10 x</text>
<text x="158" y="216">M4 - 6H</text>
<text x="170.1" y="210.4">3,3</text>
<text x="182.3" y="216">8,0</text>
<text x="184.2" y="210.4">10,1</text>
<text x="133.8" y="227">3x</text>
<text x="145.2" y="227">22,0</text>
<text x="155.6" y="222.5">H9 +0,052</text>
<text x="165.5" y="227">0,000</text>
<text x="182.1" y="227">15,5</text>
</g>
<g font-size="4.7">
<text x="102.1" y="70.9">SECTION A-A</text>
<text x="62" y="160">A</text>
<text x="167.6" y="160">A</text>
<text x="158.7" y="193.3">A</text>
<text x="161.1" y="242.1">B</text>
<text x="262.4" y="241.1">Aluminium.</text>
<text x="265.6" y="251">A</text>
<text x="272.5" y="251">Hul til varmeelement</text>
<text x="266" y="258.7">B</text>
<text x="272.5" y="258.7">Hul til spændelement</text>
</g>
<text font-size="4.2" x="350.3" y="241.4">DTU MPP</text>
<text font-size="3.9" x="403" y="279.6">A3</text>
<g font-size="3.2">
<text x="378" y="237">Magnus Bolt Kjer</text>
<text x="378" y="241.1">mbokj@mek.dtu.dk</text>
<text x="378" y="245.3">28 72 99 66</text>
</g>
<g font-size="2.8">
<text x="262.9" y="275.4">MATERIAL: 3.3315 (EN-AW 5005)</text>
<text x="310.7" y="275.4">WEIGHT [g]:</text>
<text x="328.7" y="275.4">5756.7</text>
<text x="262.6" y="283.6">FINISH:</text>
</g>
<g font-size="2">
<text x="261.6" y="234.6">NOTE:</text>
<text x="344.1" y="234.6">COMPANY:</text>
<text x="344.1" y="252.7">TITLE/DESCRIPTION:</text>
<text x="315.1" y="281.3">DRAWN</text>
<text x="330.2" y="281.3">MBOKJ</text>
<text x="345.4" y="276.3">UNLESS OTHERWISE SPECIFIED:</text>
<text x="345.4" y="278.8">DIMENSIONS ARE IN MILLIMETERS</text>
<text x="345.4" y="281.3">TOLERANCES: DIN ISO 2768-1 m</text>
<text x="380.6" y="277.8">DEBURR AND BREAK</text>
<text x="380.6" y="280.3">SHARP EDGES</text>
<text x="316.4" y="285.6">DATE</text>
<text x="328.7" y="285.6">01/12/2021</text>
<text x="349" y="285.6">DO NOT SCALE DRAWING</text>
<text x="381.9" y="285.6">SCALE:1:3</text>
<text x="396.5" y="285.6">SHEET 1 OF 1</text>
</g>
</svg>
